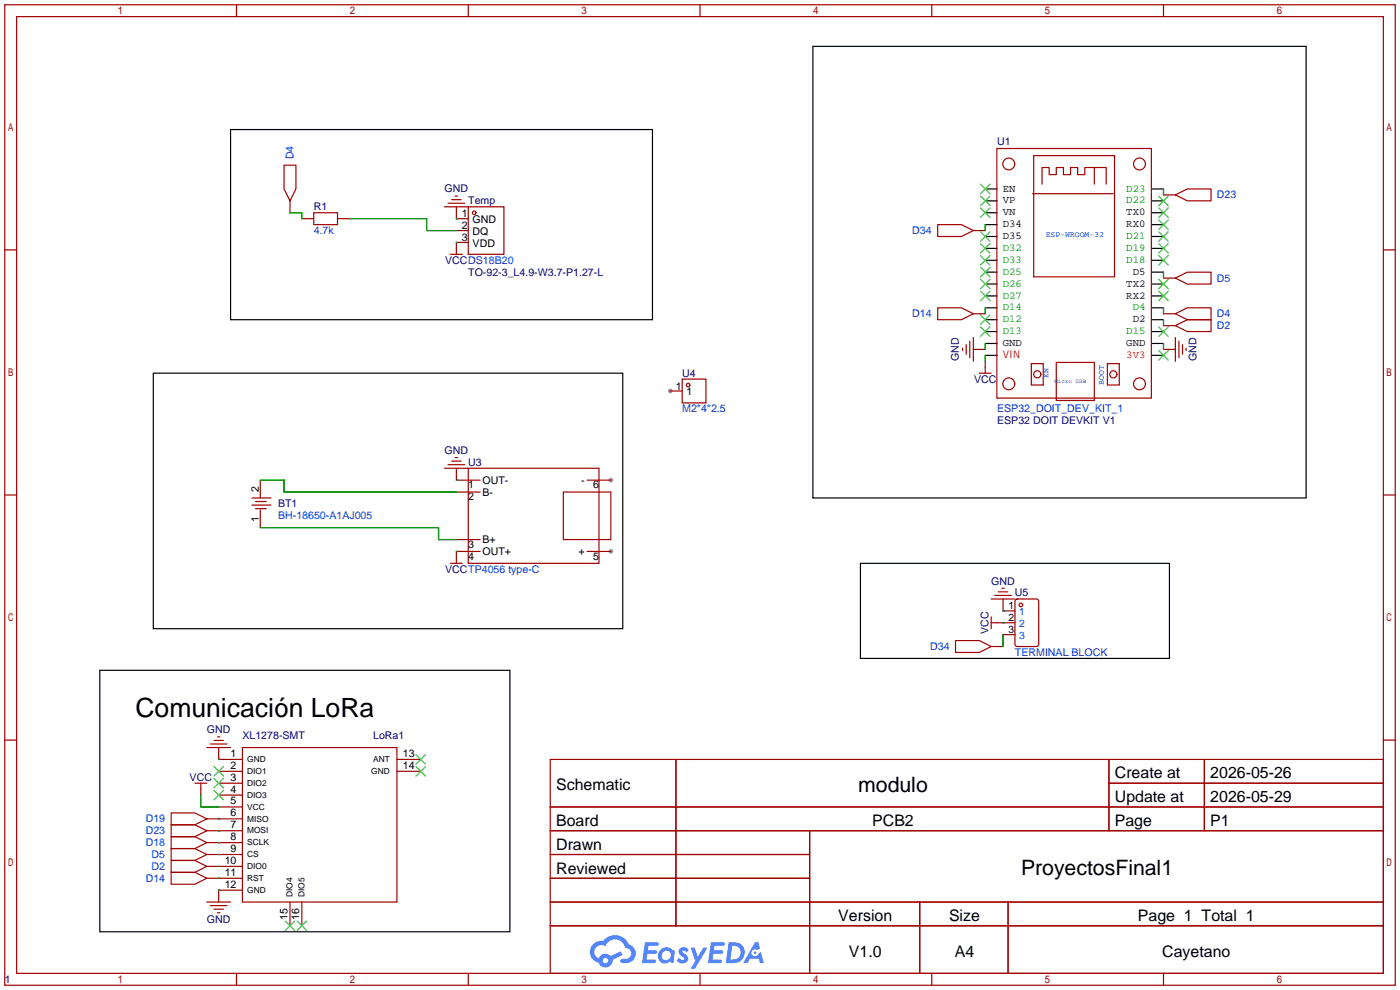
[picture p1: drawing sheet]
<svg xmlns="http://www.w3.org/2000/svg" width="299mm" height="212mm" viewBox="0 0 299 212" stroke-linecap="round" stroke-linejoin="round" font-family="sans-serif">
<g fill="#999">
<circle cx="130.6" cy="117.9" r=".51"/>
<circle cx="130.6" cy="102.6" r=".51"/>
<circle cx="143.3" cy="83.6" r=".51"/>
</g>
<g fill="none" stroke="#a10000" stroke-width=".25">
<path d="M1 1h297.2v209.6h-297.2zM3.6 3.6h292.1v204.4h-292.1zM50.5 1v2.6M100.1 1v2.6M149.6 1v2.6M199.1 1v2.6M248.7 1v2.6M1 53.4h2.6M295.7 53.4h2.5M1 105.8h2.6M295.7 105.8h2.5M1 158.2h2.6"/>
<path d="M295.7 158.2h2.5M117.6 162.3h178.1v45.7h-178.1zM117.6 172.5h178.1M117.6 177.5h178.1M144.5 162.3v35.6M173 177.5v30.5M237 162.3v15.2M237 167.4h58.7M257.4 162.3v15.2M117.6 182.6h55.4M117.6 192.8h178.1M117.6 187.7h55.4"/>
<path d="M117.6 197.9h178.1M196.6 192.8v15.2M215.4 192.8v15.2M50.5 208v2.6M100.1 208v2.6M149.6 208v2.6M199.1 208v2.6M248.7 208v2.6"/>
</g>
<g fill="#5487ff">
<path d="M145.3 202.7a1.3 1.3 0 0 1 1.9 .3l-.4 .6a.54 .54 0 0 0-.9-.2l.1 .2a1.34 1.34 0 0 1 .9 1.8 1.47 1.47 0 0 1-2.3-.1l.5-.6 .8 .5a.31 .31 0 0 0 .4-.3 .31 .31 0 0 0-.3-.4 1.12 1.12 0 0 1-.7-1.8z"/>
<path d="M147.6 202.5h.9l.6 2 1.2-2h.9l-2.7 4.6h-.9l1-1.7z"/>
<path d="M137.8 201.4h1.7a1.31 1.31 0 0 1 1.2 .2 .4 .4 0 0 1-.3 .5l-1.8 .1-.1 .9h1.6a.4 .4 0 0 1 .4 .4 .4 .4 0 0 1-.5 .4h-1.6l-.2 1.2h1.4a.46 .46 0 0 1 .5 0 .46 .46 0 0 1 .1 .5l-.4 .2h-2.6z"/>
<path d="M151.9 201.4h1.7a1.32 1.32 0 0 1 1.2 .2 .39 .39 0 0 1-.3 .5l-1.8 .1-.1 .9h1.6a.4 .4 0 0 1 .4 .4 .4 .4 0 0 1-.4 .4h-1.7l-.2 1.2h1.4a.46 .46 0 0 1 .5 0 .46 .46 0 0 1 .1 .5l-.4 .2h-2.6z"/>
<path d="M161.3 201.4h.8l.3 1.3-.6 .4a.75 .75 0 0 0-1.1 .3 .75 .75 0 0 0 .5 1 .75 .75 0 0 0 .9-.7l.5-.2 .6 2.3h-.8l-.3-.9h-1.8l-.5 .9h-1z"/>
<path d="M155.7 201.4l-.6 4.4h1.5a2.27 2.27 0 0 0 2.6-2.2 2.27 2.27 0 0 0-2.7-2.2zM156.5 202.1a1.5 1.5 0 0 1 1.8 1.6 1.5 1.5 0 0 1-1.9 1.4h-.3z"/>
<path d="M141.2 203a1.6 1.6 0 0 0-.3 2.3 1.6 1.6 0 0 0 2.3 .2l.7 .3 .3-2.4-.1-.3-.5-.1a1.58 1.58 0 0 0-2.4 0zM141.8 203.5a.98 .98 0 0 1 1.6 .4 .98 .98 0 0 1-1.1 1.3 .94 .94 0 0 1-.9-.7 .94 .94 0 0 1 .4-1z"/>
<path d="M126.8 201.8a2.37 2.37 0 0 0 1.1 4 1.54 1.54 0 0 0 1.8 1 1.54 1.54 0 0 0 1.2-1.6l2.2-1.1-.5-.8-2 1a1.57 1.57 0 0 0-2.7 .5 1.5 1.5 0 0 1-.7-2.1 1.5 1.5 0 0 1 2.2-.5 2.23 2.23 0 0 1 2.3-1.4 2.23 2.23 0 0 1 2 1.8 1.16 1.16 0 0 1 1.2 1.1 1.16 1.16 0 0 1-1.1 1.2h-.7a.47 .47 0 0 0-.5 .4 .47 .47 0 0 0 .4 .5 2.17 2.17 0 0 0 2.5-.9 2.17 2.17 0 0 0-.3-2.7l-.8-.4a3.2 3.2 0 0 0-5.5-.7l-1.1 .1zM128.8 205.3a.6 .6 0 0 1 1.2 0 .6 .6 0 0 1-1.2 0z"/>
<circle cx="161.4" cy="203.6" r=".28"/>
</g>
<g fill="none" stroke="#000" stroke-width=".25">
<path d="M173.7 9.9h105.4v96.5h-105.4zM49.3 27.7h90.1v40.6h-90.1zM210.6 40.4h2.5M210.6 42.9h2.5M210.6 45.5h2.5M210.6 48h2.5M210.6 50.5h2.5M210.6 53.1h2.5M210.6 55.6h2.5M210.6 58.2h2.5M246.1 40.4h2.6M246.1 42.9h2.6"/>
<path d="M246.1 45.5h2.6M246.1 48h2.6M246.1 50.5h2.6M246.1 53.1h2.6M246.1 55.6h2.6M246.1 58.2h2.6M32.8 79.8h100.3v54.6h-100.3zM210.6 60.7h2.5M210.6 63.2h2.5M210.6 65.8h2.5M210.6 68.3h2.5M210.6 70.9h2.5"/>
<path d="M210.6 73.4h2.5M210.6 75.9h2.5M246.1 60.7h2.6M246.1 63.2h2.6M246.1 65.8h2.6M246.1 68.3h2.6M246.1 70.9h2.6M246.1 73.4h2.6M246.1 75.9h2.6M183.9 120.4h66v20.3h-66zM21.3 143.3h87.7v55.8h-87.7z"/>
</g>
<g fill="none" stroke="#3c3" stroke-width=".25">
<path d="M209.5 39.4l2.1 2M211.6 39.4l-2.1 2M209.5 41.9l2.1 2M209.5 44.4l2.1 2.1M209.5 49.5l2.1 2.1M209.5 52.1l2.1 2M209.5 54.6l2.1 2M209.5 57.2l2.1 2M209.5 59.7l2.1 2M211.6 41.9l-2.1 2M211.6 44.4l-2.1 2.1M211.6 49.5l-2.1 2.1"/>
<path d="M211.6 52.1l-2.1 2M211.6 54.6l-2.1 2M211.6 57.2l-2.1 2M211.6 59.7l-2.1 2M247.6 59.7l2.1 2M247.6 54.6l2.1 2M247.6 52.1l2.1 2M247.6 49.5l2.1 2.1M247.6 47l2.1 2M247.6 44.4l2.1 2.1M247.6 41.9l2.1 2M249.7 59.7l-2.1 2"/>
<path d="M249.7 54.6l-2.1 2M249.7 52.1l-2.1 2M249.7 49.5l-2.1 2.1M249.7 47l-2.1 2M249.7 44.4l-2.1 2.1M249.7 41.9l-2.1 2M209.5 62.2l2.1 2.1M209.5 67.3l2.1 2M209.5 69.8l2.1 2.1M211.6 62.2l-2.1 2.1M211.6 67.3l-2.1 2M211.6 69.8l-2.1 2.1"/>
<path d="M247.6 74.9l2.1 2.1M247.6 69.8l2.1 2.1M247.6 62.2l2.1 2.1M249.7 74.9l-2.1 2.1M249.7 69.8l-2.1 2.1M249.7 62.2l-2.1 2.1M45.7 163.8l2.1 2.1M45.7 166.4l2.1 2M45.7 168.9l2.1 2M47.8 163.8l-2.1 2.1M47.8 166.4l-2.1 2M47.8 168.9l-2.1 2"/>
<path d="M88.9 163.8l2 2.1M88.9 161.3l2 2M90.9 163.8l-2 2.1M90.9 161.3l-2 2M61 196.9l2 2M63 196.9l-2 2M63.5 196.9l2 2M65.5 196.9l-2 2"/>
</g>
<g fill="none" stroke="#a10000" stroke-width=".25">
<path d="M60.7 35.3h2.5v5.1l-1.2 2.5-1.3-2.5zM213.1 31.7h33v53.4h-33zM220.9 33.3h17.3v25.9h-17.3zM222.7 39.4v-3.6h1.5v1.5h1.6v-1.5h1.5v1.5h1.5v-1.5h1.5v1.5h1.5v-1.5h4.6v3.6M233.9 35.8v3.6M62 42.9v2.6M64.5 46.7h2.6M67.1 45.5h5v2.5h-5zM72.1 46.7h2.6M95 44.2h5.1M95.8 43.4h3.5M96.3 54.4h2.5"/>
<path d="M96.5 42.7h2.1M97.3 41.9h.5M97.5 44.2v2.5h2.6M97.5 49.3h2.6M100.1 44.2h7.6v10.2h-7.6zM100.1 51.8h-2.6v2.6M200.4 48h5.1l2.5 1.3-2.5 1.2h-5.1zM208 49.3h2.6M220.7 41.4h17.2M248.7 41.7h2.5M248.7 59.4h2.5M251.2 41.7l2.5-1.3h5.1v2.5h-5.1z"/>
<path d="M251.2 59.4l2.5-1.2h5.1v2.5h-5.1zM200.4 65.8h5.1l2.5 1.3-2.5 1.2h-5.1zM205.7 74.4v.5M206.5 73.7v2M207.3 72.9v3.6M208 74.7h2.6M208 72.1v5.1M208 67.1h2.6M209.3 79.8h2.5M210.6 77.2v2.6M220.4 77.7h2.6v4.6h-2.6zM225.8 77.5h8.1v8.1h-8.1z"/>
<path d="M236.7 77.7h2.5v4.6h-2.5zM248.7 74.7h2.5M248.7 67.1h2.5M248.7 69.6h2.5M251.2 67.1l2.5-1.3h5.1v2.5h-5.1zM251.2 69.6l2.5-1.3h5.1v2.6h-5.1zM251.2 72.1v5.1M252 72.9v3.6M252.7 73.7v2M253.5 74.4v.5M95.8 99.3h3.5M96.5 98.6h2.1"/>
<path d="M97.3 97.8h.5M143.3 83.6h2.5M145.8 81h5.1v5.1h-5.1zM53.8 106.4h4.1M53.8 107.9h4.1M54.6 107.2h2.3M54.6 108.7h2.3M55.6 102.6v3.8M55.6 109v3.8M95 100.1h5.1M97.5 100.1v2.5h5.1M97.5 105.2h5.1"/>
<path d="M97.5 115.3h5.1M100.1 100.1h27.9v20.3h-27.9zM102.6 117.9h-5.1v2.5M120.4 105.2h10.2v10.1h-10.2zM125.5 102.6h5.1M125.5 117.9h5.1M96.3 120.4h2.5M204.2 136.9h5.1l2.5 1.3-2.5 1.2h-5.1zM211.8 128h5.1M211.8 133.1h2.6M211.8 131.8v2.6M211.8 138.2h2.6"/>
<path d="M212.6 127.3h3.6M213.4 126.5h2M214.1 125.7h.5M214.4 128v2.6M44.2 159.8h5.1M45 159h3.5M45.7 158.2h2.1M46.5 157.5h.5M46.7 159.8v2.5h5.1M51.8 159.8h33v33h-33zM36.6 178.8h5.1l2.5 1.3-2.5 1.3h-5.1zM36.6 176.3h5.1l2.5 1.2-2.5 1.3h-5.1z"/>
<path d="M36.6 173.7h5.1l2.5 1.3-2.5 1.3h-5.1zM41.7 167.4h2.5M42.9 167.4v2.5M44.2 175h7.6M44.2 177.5h7.6M46.7 164.8h5.1M46.7 167.4h5.1M46.7 169.9h5.1M46.7 172.5h5.1M84.8 164.8h5.1M84.8 162.3h5.1M36.6 186.4h5.1l2.5 1.3-2.5 1.3h-5.1z"/>
<path d="M36.6 183.9h5.1l2.5 1.3-2.5 1.2h-5.1zM36.6 181.4h5.1l2.5 1.2-2.5 1.3h-5.1zM44.2 185.2h7.6M44.2 180.1h7.6M44.2 182.6h7.6M44.2 187.7h7.6M44.2 192.8h5.1M45 193.5h3.5M45.7 194.3h2.1M46.5 195.1h.5M51.8 190.2h-5.1v2.6M62 192.8v5.1"/>
<path d="M64.5 192.8v5.1"/>
<circle cx="215.6" cy="35" r="1.27"/>
<circle cx="243.5" cy="35" r="1.27"/>
<circle cx="101.3" cy="45.5" r=".38"/>
<circle cx="221.7" cy="80" r=".76"/>
<circle cx="237.9" cy="80" r=".76"/>
<circle cx="147.1" cy="82.3" r=".38"/>
<circle cx="215.6" cy="82" r="1.27"/>
<circle cx="243.5" cy="82" r="1.27"/>
</g>
<g fill="none" stroke="#008700" stroke-width=".25">
<path d="M62 45.5h2.5v1.2M74.7 46.7h16.5v2.6h6.3M97.5 46.7h.1M97.5 51.8h.1M210.6 48v1.3M248.7 40.4v1.3M248.7 58.2v1.2M210.6 65.8v1.3M210.6 73.4v1.3M210.6 75.9v1.3M248.7 65.8v1.3M248.7 68.3v1.3"/>
<path d="M248.7 73.4v1.3M55.6 102.6h5.1v2.6h36.8M55.6 112.8h38.1v2.5h3.8M97.5 117.9h.1M97.5 102.6h.1M214.4 130.6h.1M214.4 133.1h.1M214.4 135.6v2.6M42.9 169.9v2.6h3.8M46.7 162.3h.1M46.7 177.5h.1M46.7 175h.1"/>
<path d="M46.7 190.2h.1M46.7 187.7h.1M46.7 185.2h.1M46.7 182.6h.1M46.7 180.1h.1"/>
</g>
<g fill="none" stroke="#870000" stroke-width=".25">
<path d="M214.4 130.6h2.5M214.4 133.1h2.5M214.4 135.6h2.5M217 128.3l.4-.3h4.1l.4 .3 .1 9.4-.3 .4-4.3 .1-.4-.3z"/>
<circle cx="218.2" cy="129.3" r=".38"/>
</g>
<text font-size="5.7" x="29" y="153.3">Comunicación LoRa</text>
<g font-size="4.5">
<text x="183.4" y="169.2">modulo</text>
<text x="218.2" y="187">ProyectosFinal1</text>
</g>
<g font-size="3.4">
<text x="238.3" y="166.4">Create at</text>
<text x="258.7" y="166.4">2026-05-26</text>
<text x="118.9" y="168.9">Schematic</text>
<text x="238.3" y="171.4">Update at</text>
<text x="258.7" y="171.4">2026-05-29</text>
<text x="118.9" y="176.5">Board</text>
<text x="186.4" y="176.5">PCB2</text>
<text x="238.3" y="176.5">Page</text>
<text x="258.7" y="176.5">P1</text>
<text x="118.9" y="181.6">Drawn</text>
<text x="118.9" y="186.7">Reviewed</text>
<text x="179.2" y="196.8">Version</text>
<text x="202.8" y="196.8">Size</text>
<text x="243.2" y="196.8">Page 1 Total 1</text>
<text x="181.4" y="204.5">V1.0</text>
<text x="204.1" y="204.5">A4</text>
<text x="248.4" y="204.5">Cayetano</text>
</g>
<g font-size="2.3" fill="#00f">
<text x="62.7" y="34" transform="rotate(-90 62.7 34)">D4</text>
<text x="260.1" y="42.4">D23</text>
<text x="67.1" y="50">4.7k</text>
<text x="195" y="50">D34</text>
<text x="260.1" y="60.2">D5</text>
<text x="195" y="67.8">D14</text>
<text x="260.1" y="67.8">D4</text>
<text x="260.1" y="70.3">D2</text>
<text x="145.8" y="88.1">M2*4*2.5</text>
<text x="213.1" y="88.1">ESP32_DOIT_DEV_KIT_1</text>
<text x="59.4" y="111">BH-18650-A1AJ005</text>
<text x="198.8" y="138.9">D34</text>
<text x="216.9" y="140.2">TERMINAL BLOCK</text>
<text x="31.1" y="178.3">D23</text>
<text x="31.1" y="175.7">D19</text>
<text x="31.1" y="180.8">D18</text>
<text x="32.4" y="185.9">D2</text>
<text x="32.4" y="183.4">D5</text>
<text x="31.1" y="188.4">D14</text>
</g>
<g font-size="2.3" fill="#000080">
<text x="213.1" y="31">U1</text>
<text x="95" y="41.1">GND</text>
<text x="67.1" y="44.9">R1</text>
<text x="100.1" y="43.7">Temp</text>
<text x="95.1" y="56.4">VCCDS18B20</text>
<text x="100.1" y="58.9">TO-92-3_L4.9-W3.7-P1.27-L</text>
<text x="204.9" y="77.2" transform="rotate(-90 204.9 77.2)">GND</text>
<text x="255.7" y="77.2" transform="rotate(-90 255.7 77.2)">GND</text>
<text x="145.8" y="80.5">U4</text>
<text x="208.2" y="81.8">VCC</text>
<text x="213.1" y="90.6">ESP32 DOIT DEVKIT V1</text>
<text x="95" y="97">GND</text>
<text x="100.1" y="99.5">U3</text>
<text x="59.4" y="108.4">BT1</text>
<text x="95.1" y="122.4">VCCTP4056 type-C</text>
<text x="211.9" y="124.9">GND</text>
<text x="216.9" y="127.5">U5</text>
<text x="211.3" y="135.5" transform="rotate(-90 211.3 135.5)">VCC</text>
<text x="44.2" y="156.7">GND</text>
<text x="51.8" y="158">XL1278-SMT</text>
<text x="79.8" y="158">LoRa1</text>
<text x="40.5" y="166.8">VCC</text>
<text x="44.2" y="197.3">GND</text>
<text x="1" y="210">1</text>
</g>
<g font-size="2.3">
<text x="214.3" y="40.9">EN</text>
<text x="98.7" y="46.4">1</text>
<text x="101" y="47.7">GND</text>
<text x="214.3" y="43.5">VP</text>
<text x="214.3" y="46">VN</text>
<text x="240.7" y="46">TX0</text>
<text x="98.7" y="49">2</text>
<text x="98.7" y="51.5">3</text>
<text x="101" y="50.2">DQ</text>
<text x="101" y="52.8">VDD</text>
<text x="214.3" y="48.6">D34</text>
<text x="214.3" y="51.1">D35</text>
<text x="240.7" y="48.6">RX0</text>
<text x="242.1" y="58.7">D5</text>
<text x="240.7" y="63.8">RX2</text>
<text x="240.7" y="61.3">TX2</text>
<text x="242.1" y="68.9">D2</text>
<text x="214.3" y="74">GND</text>
<text x="240.7" y="74">GND</text>
<text x="144.4" y="83.3">1</text>
<text x="146.7" y="84.5">1</text>
<text x="55.3" y="105.2" transform="rotate(-90 55.3 105.2)">2</text>
<text x="100.1" y="104.4">1</text>
<text x="100.1" y="106.9">2</text>
<text x="103.1" y="103.4">OUT-</text>
<text x="103.1" y="105.9">B-</text>
<text x="124.2" y="103.4">-</text>
<text x="126.7" y="104.4">6</text>
<text x="55.3" y="111.5" transform="rotate(-90 55.3 111.5)">1</text>
<text x="100.1" y="117.1">3</text>
<text x="100.1" y="119.6">4</text>
<text x="103.1" y="116.1">B+</text>
<text x="103.1" y="118.6">OUT+</text>
<text x="123.6" y="118.6">+</text>
<text x="126.7" y="119.6">5</text>
<text x="49.3" y="161.8">1</text>
<text x="86.1" y="161.8">13</text>
<text x="49.3" y="164.3">2</text>
<text x="49.3" y="166.8">3</text>
<text x="86.1" y="164.3">14</text>
<text x="49.3" y="169.4">4</text>
<text x="49.3" y="171.9">5</text>
<text x="49.3" y="174.5">6</text>
<text x="49.3" y="177">7</text>
<text x="49.3" y="179.5">8</text>
<text x="48" y="184.6">10</text>
<text x="49.3" y="182.1">9</text>
<text x="48" y="189.7">12</text>
<text x="48" y="187.2">11</text>
<text x="61.4" y="196.6" transform="rotate(-90 61.4 196.6)">15</text>
<text x="64" y="196.6" transform="rotate(-90 64 196.6)">16</text>
</g>
<g font-size="2.3" fill="#090">
<text x="240.7" y="40.9">D23</text>
<text x="240.7" y="43.5">D22</text>
<text x="214.3" y="53.6">D32</text>
<text x="240.7" y="53.6">D19</text>
<text x="240.7" y="51.1">D21</text>
<text x="214.3" y="56.2">D33</text>
<text x="214.3" y="58.7">D25</text>
<text x="240.7" y="56.2">D18</text>
<text x="214.3" y="61.3">D26</text>
<text x="214.3" y="63.8">D27</text>
<text x="214.3" y="66.3">D14</text>
<text x="214.3" y="68.9">D12</text>
<text x="214.3" y="71.4">D13</text>
<text x="240.7" y="71.4">D15</text>
<text x="242.1" y="66.3">D4</text>
</g>
<g font-size="2.3" fill="#f00">
<text x="214.3" y="76.5">VIN</text>
<text x="240.7" y="76.5">3V3</text>
</g>
<g font-size="2.2">
<text x="215.6" y="130.3">1</text>
<text x="215.6" y="132.8">2</text>
<text x="215.6" y="135.3">3</text>
</g>
<g font-size="2.2" fill="#00f">
<text x="217.9" y="131.5">1</text>
<text x="217.9" y="134.1">2</text>
<text x="217.9" y="136.6">3</text>
</g>
<g font-size="1.8">
<text x="52.8" y="162.9">GND</text>
<text x="52.8" y="165.4">DIO1</text>
<text x="52.8" y="168">DIO2</text>
<text x="79.3" y="165.4">GND</text>
<text x="79.7" y="162.9">ANT</text>
<text x="52.8" y="170.5">DIO3</text>
<text x="52.8" y="173">VCC</text>
<text x="52.8" y="175.6">MISO</text>
<text x="52.8" y="178.1">MOSI</text>
<text x="52.8" y="185.7">DIO0</text>
<text x="52.8" y="180.7">SCLK</text>
<text x="52.8" y="183.2">CS</text>
<text x="52.8" y="190.8">GND</text>
<text x="52.8" y="188.3">RST</text>
<text x="62.5" y="191.8" transform="rotate(-90 62.5 191.8)">DIO4</text>
<text x="65.1" y="191.8" transform="rotate(-90 65.1 191.8)">DIO5</text>
</g>
<g font-size="1.7" fill="#00f">
<text x="223.5" y="50.5">ESP-WROOM-32</text>
<text x="224.1" y="80.8" transform="rotate(-90 224.1 80.8)">EN</text>
<text x="235.9" y="82.3" transform="rotate(-90 235.9 82.3)">BOOT</text>
</g>
<text font-size="1.3" fill="#00f" x="225.4" y="81.9">Micro USB</text>
</svg>
